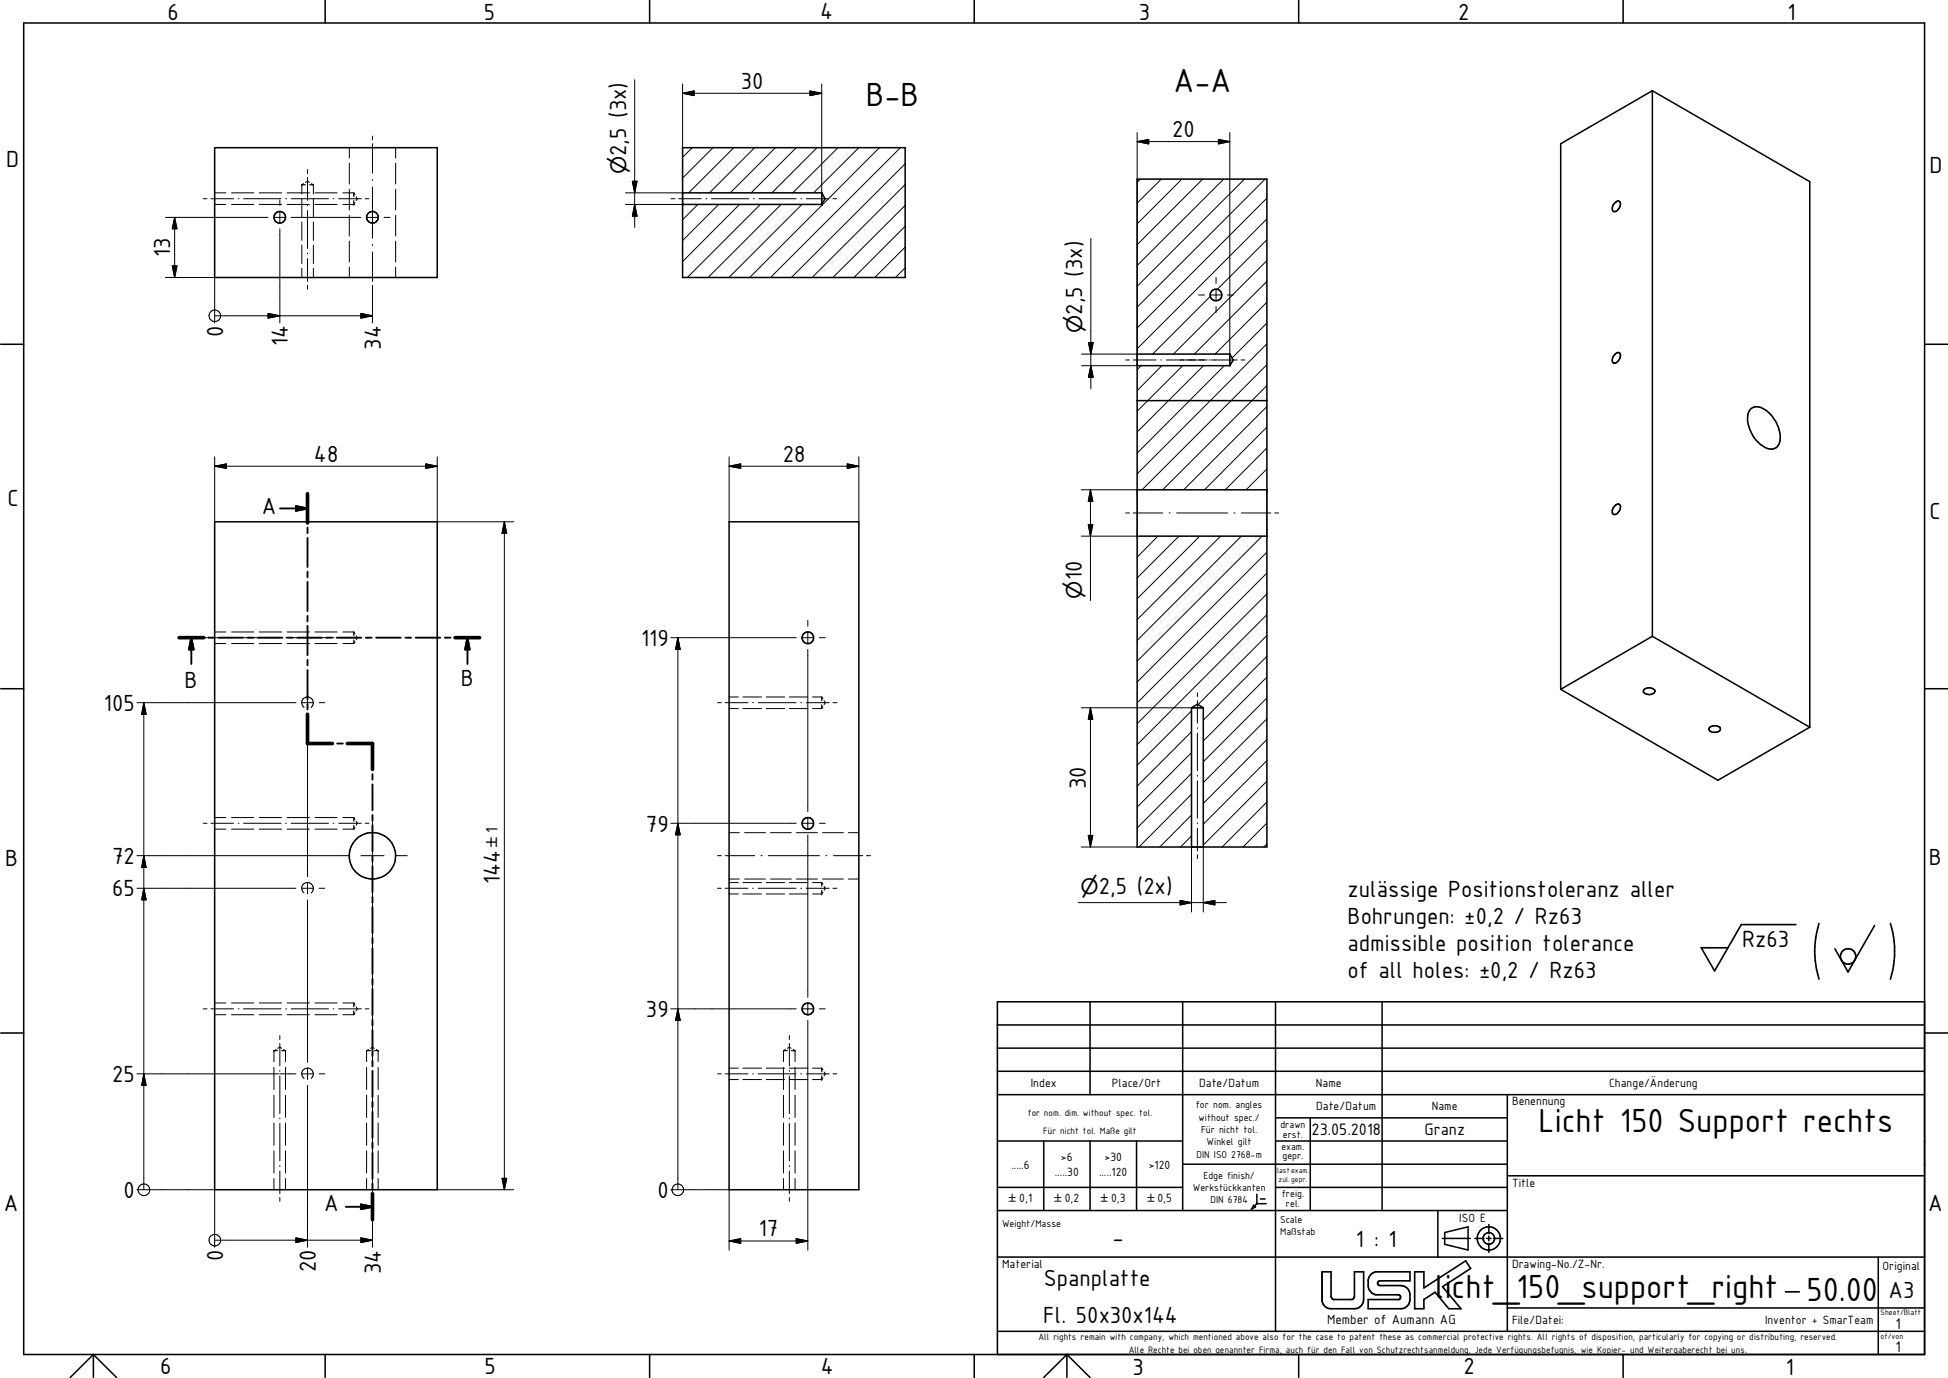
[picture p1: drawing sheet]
<svg xmlns="http://www.w3.org/2000/svg" width="420mm" height="297mm" viewBox="0 0 420 297" stroke-linecap="round" stroke-linejoin="round" font-family="sans-serif">
<g fill="none" stroke="#000" stroke-width=".22">
<path d="M136.9 17.2v31.9M147.2 18.1v13.7M174.7 19.6l2.5 .5-2.5 .5zM177.2 18.1v23.5M65.1 39.8h.1M65.1 39.8v2M65.1 39.8h.8M65.5 39.6l-.4 .2M65.9 39.3l.4-.2 .4 .2M66.3 36.6v.8M66.3 38.3v4.9M66.7 39.8h.9"/>
<path d="M67.2 39.6l.4 .2M67.6 39.8v2M75.3 31.8v2.3M75.3 35.2v4.5M80.3 29.3v.8M80.3 31v6.3M80.3 38.7v.2M85.3 31.8v2.3M85.3 35.2v4.5M136.4 39.1h1l-.5 2.5zM147.2 20.1l2.5-.5v1zM147.2 20.1h30"/>
<path d="M149.3 31.8l-2.1 2.1M153.8 31.8l-6.6 6.6M158.3 31.8l-9.8 9.8M162.8 31.8l-9.8 9.8M167.2 31.8l-9.7 9.8M171.7 31.8l-9.7 9.8M176.2 31.8l-9.7 9.8M180.8 31.8l-9.8 9.8M185.2 31.8l-9.7 9.8M189.7 31.8l-28 28M194.2 31.8l-28 28M195.2 39.8l-20 20"/>
<path d="M195.2 35.3l-24.5 24.5M245.3 30.5l2.5-.4v.9zM245.3 30.5h19.9M245.3 28.6v47.7h-12M245.9 38.6l-.6 .7M250.5 38.6l-5.2 5.2M254.9 38.6l-9.6 9.7M259.4 38.6l-14.1 14.1M262.8 30.1l2.4 .4-2.4 .5zM263.9 38.6l-18.6 18.6M265.2 28.6v34.9M268.4 38.6l-23.1 23.1"/>
<path d="M272.9 38.6l-27.6 27.6M35.7 46.9h22.1M35.7 59.8h10.6v9.8M37.2 57.3h1l-.5 2.5zM37.7 46.9l.5 2.4h-1zM37.7 46.9v12.9M43.8 42.8h.9M45.5 42.8h4.9M46.3 44.1h2.4M46.3 41.6h2.4M49.9 44.1h4.8M49.9 41.6h4.8"/>
<path d="M51.4 42.8h.2M52.5 42.8h8.1M55.9 44.1h4.8M55.9 41.6h4.8M59.1 46.9h2.5M60.4 43.1v1.2M60.4 45.6v2.5M60.4 49.3v20.3M61.6 42.8h.2M61.9 44.1h4.8M61.9 41.6h4.8M62.8 46.9h3.4"/>
<path d="M62.8 42.8h8.1M65.1 42.8v4.1M65.1 47.8v4M65.1 52.8v4M65.1 57.8v2M66.3 44.2v.2M66.3 45.4v8.2M66.3 54.6v.1M66.3 55.8v4.9M66.5 46.9h11.3M67.6 42.8v4.1M67.6 47.8v4"/>
<path d="M67.6 52.8v4M67.6 57.8v2M67.9 44.1h4.8M67.9 41.6h4.8M71.9 42.8h.1M73.1 42.8h4.8M73.9 44.1h2.4M73.9 41.6h2.4M75.3 40.8v4.5M75.3 46.4v4.5M75.3 52v4.5M75.3 57.6v2.2"/>
<path d="M76.3 44.1h.1M76.3 41.6v.8M76.3 43.2v.9M76.3 41.6l.3 .4M76.6 43.7l-.3 .4M76.8 42.4l.3 .4-.3 .4M78.8 42.8h.8M79.1 46.9h2.5M80.3 40.3v11.1M80.3 52.7v.3M80.3 54.3v6.4M82.8 46.9h1.3"/>
<path d="M85.3 40.8v4.5M85.3 46.4v4.5M85.3 52v4.5M85.3 57.6v2.2M134.9 44.1h12.3M134.9 41.6h12.3M136.9 44.1l.5 2.5h-1zM144.7 42.8h.9M146.4 42.8h4.8M150.5 44.1l-3.3 3.3M152.3 42.8h.1M153.4 42.8h8.1"/>
<path d="M155 44.1l-7.8 7.8M159.5 44.1l-12.3 12.3M162.5 42.8h.2M163.7 42.8h8M164 44.1l-15.8 15.7M168.5 44.1l-15.8 15.7M172.8 42.8h.1M173 44.1l-15.8 15.7M173.9 42.8h4.9M179.7 42.8h.8M195.2 57.7l-2.1 2.1M195.2 53.3l-6.5 6.5"/>
<path d="M195.2 48.8l-11 11M195.2 44.3l-15.5 15.5M235.3 51.4v32.4M262.3 59.8v1.3M273.3 56.2l-20.2 20.1M273.3 51.7l-10.7 10.7M273.3 47.2l-28 28M273.3 42.7l-28 28M46.3 68.1h34M57.8 67.6l2.6 .5-2.6 .5zM66.3 61.5v.9M77.8 67.6l2.5 .5-2.5 .5z"/>
<path d="M80.3 61.5v8.1M233.3 78.8h12M234.8 73.8h1l-.5 2.5zM235.3 78.8l.5 2.5h-1zM242.8 77.6h.8M244.4 77.6h4.9M246.1 78.8l-.8 .9M250.4 77.6h.1M250.6 78.8l-5.3 5.4M251.6 77.6h8.8M255.1 78.8l-9.8 9.8M258.5 63.6h1.3"/>
<path d="M259.6 78.8l-14.3 14.3M260.8 77.6h.1M261 63.6h2.5M261.1 63.9l-12.5 12.4M261.2 77.6h5.7M262.3 62.4v2.4M262.3 66.1v1.3M264.1 78.8l-18.8 18.9M264.7 63.6h1.3M265.2 63.7v12.6M267.7 77.6h.8M273.3 78.6l-27 27"/>
<path d="M273.3 74.1l-28 28.1M273.3 69.6l-7.5 7.5M273.3 65.2l-11.2 11.1M273.3 60.7l-15.7 15.6M46.3 98.5v14M91.9 100l2.4 .5-2.4 .5zM94.3 98.5v14h16.5M157.3 98.5v14M182.7 100l2.5 .5-2.5 .5zM185.2 98.5v14M273.3 83.1l-22.5 22.5M273.3 87.6l-18 18"/>
<path d="M273.3 96.6l-9 9M273.3 92.1l-13.5 13.5M46.3 100.5l2.5-.5v1zM46.3 100.5h48M108.8 112.5l.5 2.5h-1zM108.8 112.5v144M157.3 100.5l2.5-.5v1zM157.3 100.5h27.9M233.2 115.6h12.1M233.2 105.6h12.1M234.7 113.1h1l-.5 2.5zM235.2 105.6l.5 2.5h-1z"/>
<path d="M235.2 105.6v23.9M242.8 110.6h.8M244.4 110.6h6.4M249.8 115.6l-4.5 4.5M252.2 110.6h.2M253.8 110.6h11M254.3 115.6l-9 9M258.8 115.6l-13.5 13.5M263.3 115.6l-18 18M266.1 110.6h.3M267.7 115.6l-22.4 22.4M267.7 110.6h6.4"/>
<path d="M272.2 115.6l-26.9 26.9M273.3 105.6h.1M273.3 119l-28 28M273.3 101.1l-4.5 4.5M274.9 110.6h.9M43.8 137.5h.9M45.5 137.5h4.9M46.3 138.7h2.4M46.3 136.2h2.4M49.9 138.7h4.8M49.9 136.2h4.8M51.4 137.5h.2"/>
<path d="M52.5 137.5h8.1M55.9 138.7h4.8M55.9 136.2h4.8M61.6 137.5h.2M61.9 138.7h4.8M61.9 136.2h4.8M62.8 137.5h8.1M67.9 138.7h4.8M67.9 136.2h4.8M71.9 137.5h.1M73.1 137.5h4.8M73.9 138.7h2.4"/>
<path d="M73.9 136.2h2.4M76.3 136.2v.9M76.3 137.9v.8M76.3 136.2l.3 .5M76.6 138.3l-.3 .4M76.8 137.1l.3 .4-.3 .4M78.8 137.5h.8M144.7 137.5h27M146.2 137.5l.5 2.5h-1zM146.2 137.5v119M173 137.5h2.5M174.2 133.7v1.3"/>
<path d="M174.2 136.2v2.5M174.2 140v11.4M176.7 137.5h1.3M273.3 137l-14.9 14.9M273.3 132.5l-28 28M273.3 128l-28 28M273.3 123.5l-28 28M29.5 151.5h34.3M31 151.5l.5 2.5h-.9zM31 151.5v105M65.1 151.5h2.5M65.6 152.5a1.26 1.26 0 0 1-.2-1.9 1.26 1.26 0 0 1 1.9 0 1.26 1.26 0 0 1-.2 1.9"/>
<path d="M66.3 147.7v1.3M66.3 150.2v2.5M66.3 154v23.4M68.8 151.5h1.3M154.8 151.5h.8M156.4 151.5h4.9M157.3 150.2h1.9M157.3 152.7h1.9M160.2 150.2h4M160.2 152.7h4M162.3 151.5h.2M163.5 151.5h8.2"/>
<path d="M165.3 150.2h3.9M165.3 152.7h3.9M170.3 150.2h3.9M170.3 152.7h3.9M172.7 151.5h.2M173.9 151.5h4.9M174.2 151.6v23.4M175.2 150.2h2M175.2 152.7h2M177.2 150.2h.1M177.2 150.2v.8M177.2 151.9v.8"/>
<path d="M177.2 150.2l.3 .5M177.5 152.3l-.3 .4M177.7 151l.3 .5-.3 .4M179.7 151.5h.8M233.2 152.6h23.8M235.2 152.6l.5 2.5h-1zM235.2 152.6v30M257 157.7l-11.7 11.8M257 153.2l-11.7 11.8M258.3 149.4v.8M258.3 151v4.9M258.3 156.9v.1"/>
<path d="M258.3 158v8.1M273.3 159.4l-13.8 13.8M273.3 154.9l-13.8 13.8M273.3 150.5l-13.8 13.7M273.3 146l-13.8 13.7M273.3 141.5l-13.8 13.7M43.8 177.5h.9M45.5 177.5h4.9M46.3 178.7h2.4M46.3 176.2h2.4M49.9 178.7h4.8M49.9 176.2h4.8"/>
<path d="M51.4 177.5h.2M52.5 177.5h8.1M55.9 178.7h4.8M55.9 176.2h4.8M61.6 177.5h.2M61.9 178.7h4.8M61.9 176.2h4.8M62.8 177.5h8.1M66.3 177.6v11.4M67.9 178.7h4.8M67.9 176.2h4.8M71.9 177.5h.1"/>
<path d="M73.1 177.5h4.8M73.9 178.7h2.4M73.9 176.2h2.4M76.3 176.2v.8M76.3 177.9v.8M76.3 176.2l.3 .5M76.6 178.3l-.3 .4M76.8 177l.3 .5-.3 .4M78.8 177.5h.8M80.3 177v2.5M144.7 177.5h27M146.2 177.5l.5 2.5h-1z"/>
<path d="M157.3 179.5h2.2M160.6 179.5h4.5M166.2 179.5h4.5M171.8 179.5h4.5M173 177.5h2.5M174.2 176.2v2.5M174.2 180v4.4M176.7 177.5h1.3M177.4 179.5h4.5M183 179.5h2.2M257 175.7l-6.9 6.9M257 171.2l-11.4 11.4"/>
<path d="M257 166.7l-11.7 11.8M257 162.2l-11.7 11.8M258.3 167.1v.2M258.3 168.3v8.1M258.3 177.4v.1M258.3 178.6v4.8M273.3 177.4l-5.2 5.2M273.3 172.9l-9.7 9.7M273.3 168.4l-13.8 13.8M273.3 164l-13.8 13.7M29.5 191.5h34.3M29.5 184.4h45.8"/>
<path d="M31 191.5l.5 2.5h-.9zM31 184.4l.5 2.6h-.9zM65.1 191.5h2.5M65.6 192.5a1.26 1.26 0 0 1-.2-1.9 1.26 1.26 0 0 1 1.9 0 1.26 1.26 0 0 1-.2 1.9M66.3 190.2v2.5M66.3 194v23.4M68.8 191.5h1.3M77.8 184.4h5M80.3 182v5M80.3 189.5v34.6M85.3 184.4h2.5M154.8 191.5h.8"/>
<path d="M154.8 184.4h.8M156.4 191.5h4.9M156.4 184.4h6.4M157.3 190.2h1.9M157.3 192.7h1.9M157.3 189.5h2.2M160.2 190.2h4M160.2 192.7h4M160.6 189.5h4.5M162.3 191.5h.2M163.5 191.5h8.2M164.1 184.4h.3"/>
<path d="M165.3 190.2h3.9M165.3 192.7h3.9M165.7 184.4h11M166.2 189.5h4.5M170.3 190.2h3.9M170.3 192.7h3.9M171.8 189.5h4.5M172.7 191.5h.2M173.9 191.5h4.9M174.2 184.6v6.8M174.2 191.6v23.4M175.2 190.2h2"/>
<path d="M175.2 192.7h2M177.2 192.7h.1M177.2 190.2h.1M177.2 190.2v.9M177.2 191.9v.8M177.2 190.2l.3 .4M177.4 189.5h4.5M177.5 192.3l-.3 .4M177.7 191.1l.3 .4-.3 .4M178.1 184.4h.2M179.7 191.5h.8M179.7 184.4h6.4"/>
<path d="M183 189.5h2.2M186.9 184.4h.8M232.6 194.6h31.9M233.2 182.6h12.1M234.7 180.1h1l-.5 2.5zM254.5 194.1l2.5 .5-2.5 .5zM257 180.2l-2.4 2.4M257 182.6v14M258.3 184.2v.9M259.5 194.6l2.5-.5v1zM259.5 182.6v14M273.3 181.9l-.7 .7"/>
<path d="M43.8 217.5h.9M45.5 217.5h4.9M46.3 218.7h2.4M46.3 216.2h2.4M49.9 218.7h4.8M49.9 216.2h4.8M51.4 217.5h.2M52.5 217.5h8.1M55.9 218.7h4.8M55.9 216.2h4.8M61.6 217.5h.2M61.9 218.7h4.8"/>
<path d="M61.9 216.2h4.8M62.8 217.5h8.1M66.3 217.6v11.4M67.9 218.7h4.8M67.9 216.2h4.8M71.9 217.5h.1M73.1 217.5h4.8M73.9 218.7h2.4M73.9 216.2h2.4M76.3 216.2v.8M76.3 217.9v.8M76.3 216.2l.3 .5"/>
<path d="M76.6 218.3l-.3 .4M76.8 217l.3 .5-.3 .4M78.8 217.5h.8M144.7 217.5h27M146.2 217.5l.5 2.5h-1zM173 217.5h2.5M174.2 216.2v2.5M174.2 220v11.4M176.7 217.5h1.3M29.5 231.5h30.7M31 231.5l.5 2.5h-.9zM59.1 226.5h.1"/>
<path d="M59.1 226.5h.8M59.1 226.5v2.4M59.1 230.1v4.8M59.1 236.1v4.8M59.5 226.2l-.4 .3M59.9 226l.5-.3 .3 .3M60.4 223.2v.9M60.4 224.9v4.8M60.4 230.8v.1M60.4 231.9v8.1M60.4 231.5h3.4M60.7 226.5h.9"/>
<path d="M61.2 226.2l.4 .3M61.6 226.5v2.4M61.6 230.1v4.8M61.6 236.1v4.8M65.1 231.5h2.5M65.6 232.5a1.24 1.24 0 0 1-.2-1.9 1.24 1.24 0 0 1 1.9 0 1.24 1.24 0 0 1-.2 1.9M66.3 230.3v2.4M66.3 234v34.9M68.8 231.5h1.3M79.1 226.5h.8M79.1 226.5v2.4M79.1 230.1v4.8"/>
<path d="M79.1 236.1v4.8M79.5 226.2l-.4 .3M79.9 226l.4-.3 .4 .3M80.3 224.9v4.8M80.3 230.8v.1M80.3 231.9v8.1M80.7 226.5h.9M81.2 226.2l.4 .3M81.6 226.5h.1M81.6 226.5v2.4M81.6 230.1v4.8M81.6 236.1v4.8"/>
<path d="M154.8 231.5h.8M156.4 231.5h4.9M157.3 230.3h1.9M157.3 232.7h1.9M160.2 230.3h4M160.2 232.7h4M162.3 231.5h.2M163.5 231.5h8.2M165.3 230.3h3.9M165.3 232.7h3.9M169 226.5h.8M169 226.5v2.4"/>
<path d="M169 230.1v4.8M169 236.1v4.8M169.4 226.2l-.4 .3M169.8 226l.5-.3 .3 .3M170.3 230.3h3.9M170.3 232.7h3.9M170.3 223.2v.9M170.3 224.9v4.8M170.3 230.8v.1M170.3 231.9v8.1M170.6 226.5h.9M171.1 226.2l.4 .3"/>
<path d="M171.5 226.5h.1M171.5 226.5v2.4M171.5 230.1v4.8M171.5 236.1v4.8M172.7 231.5h.2M173.9 231.5h4.9M174.2 231.6v37.9M175.2 230.3h2M175.2 232.7h2M177.2 232.7h.1M177.2 230.3h.1M177.2 230.3v.8"/>
<path d="M177.2 231.9v.8M177.2 230.3l.3 .3M177.5 232.3l-.3 .4M177.7 231.1l.3 .4-.3 .4M179.7 231.5h.8M29.5 256.5h16.8v12.4M59.1 242.1v4.8M59.1 248.1v4.8M59.1 254v2.5M60.4 241v.2M60.4 242.2v8M60.4 251.2v.3"/>
<path d="M60.4 252.4v4.9M60.4 258.1v.9M61.6 242.1v4.8M61.6 248.1v4.8M61.6 254v2.5M79.1 242.1v4.8M79.1 248.1v4.8M79.1 254v2.5M80.3 241v.2M80.3 242.2v8M80.3 251.2v.3M80.3 252.4v4.9"/>
<path d="M80.3 258.1v10.8M81.6 242.1v4.8M81.6 248.1v4.8M81.6 254v2.5M94.3 256.5h16.5M108.3 254h1l-.5 2.5zM144.7 256.5h12.6v13M169 242.1v4.8M169 248.1v4.8M169 254v2.5M170.3 241v.2M170.3 242.2v8"/>
<path d="M170.3 251.2v.3M170.3 252.4v4.9M170.3 258.1v.9M171.5 242.1v4.8M171.5 248.1v4.8M171.5 254v2.5M46.3 267.3h34M63.8 266.8l2.5 .5-2.5 .5zM77.8 266.8l2.5 .5-2.5 .5zM157.3 267.5l2.5-.5v1zM157.3 267.5h16.9M171.7 267l2.5 .5-2.5 .5z"/>
<circle cx="46.3" cy="68.1" r="1.25"/>
<circle cx="31" cy="256.5" r="1.26"/>
<circle cx="146.2" cy="256.5" r="1.26"/>
<circle cx="46.3" cy="267.3" r="1.24"/>
</g>
<g fill="none" stroke="#000" stroke-width=".33">
<path d="M70.1 0v5M140.1 0v5M210.1 0v5M280.1 0v5M350.1 0v5M5.1 5h410v287h-410zM356.4 19.6l-19.8 11.4v117.6M356.4 19.6l33.9 19.6v117.6M356.4 19.6v117.6M46.3 31.8h48v28h-48zM147.2 31.8h48v28h-48zM245.3 38.6h28v144h-28z"/>
<path d="M147.2 41.6h30M147.2 44.1h30M177.2 41.6l.8 1.2-.8 1.3M177.2 41.6v2.5M348.3 43.8l.1-.2a.61 .61 0 0 1 1 0 1.56 1.56 0 0 1-1.4 2l-.1-.1a1.32 1.32 0 0 1 .4-1.7zM.2 74.2h4.9M245.3 76.3h19.9M245.3 78.8h19.9M265.2 76.3l.8 1.3-.8 1.2M265.2 76.3v2.5M348.4 76.2a.65 .65 0 0 1 1-.1 .65 .65 0 0 1 .1 .9 1.2 1.2 0 0 1-1.6 1.1 1.68 1.68 0 0 1 .5-1.9zM415.1 74.2h5"/>
<path d="M245.3 86.4h28M377.5 88.3a2 2 0 0 1 2.6-.3 7.2 7.2 0 0 1 3.7 7.4 2.02 2.02 0 0 1-3.2 1 7.1 7.1 0 0 1-3.5-7.5zM46.3 112.5h48v144h-48zM157.3 112.5h27.9v144h-27.9zM245.3 115.6h28M245.3 105.6h28M348.4 108.9l.6-.3 .3 .2a1.35 1.35 0 0 1 0 1.5 1.35 1.35 0 0 1-1.4 .5 1.16 1.16 0 0 1 0-1.3zM356.4 137.2l33.9 19.6M356.4 137.2l-19.8 11.4M.2 148.5h4.9M257 152.6v30M257 152.6l1.3-.8 1.2 .8"/>
<path d="M257 152.6h2.5M259.5 152.6v30M336.6 148.6l33.9 19.6 19.8-11.4M354.5 148.7a1.51 1.51 0 0 1 2.4 .3 1.46 1.46 0 0 1-2.5 .1zM368.7 156.9a1.5 1.5 0 0 1 2.4 .2 1.47 1.47 0 0 1-2.5 .1zM415.1 148.5h5M235.1 215.9v20.1M255.1 215.9v45M275.1 215.9v71.1M298.1 215.9v45M415.1 215.9h-200v76.1M.2 222.7h4.9"/>
<path d="M215.1 220.9h200M215.1 225.9h200M215.1 230.9h200M215.1 236h200M325.1 236v51M415.1 222.7h5M215.1 246h40M215.1 255.9h40M225.1 246v14.9M235.1 246v14.9M245.1 246v14.9M255.1 251h70"/>
<path d="M270.4 259.8l.4 .3-.9 .6zM271.1 259.5h2M271.1 257.4v2.1M271.1 259.5l-.5 .5M271.9 258.4h1M275.1 246h50M275.1 241h50M275.1 255.9h50M282.6 241v19.9M325.1 253.4h90M215.1 271h200M215.1 260.9h110"/>
<path d="M310.1 260.9v10.1M311.1 267h6M311.6 265.7l5-1.2v5l-5-1.3zM318.1 267h2M320.6 267h1M321.1 263.9v2M321.1 266.4v1.1M321.1 268v2M322.1 267h2M405.1 271v21M20.1 292l5 4.9M20.1 292l-5 4.9"/>
<path d="M20.1 292v4.9M70.1 292v4.9M140.1 292v4.9M210.1 292v4.9M215.1 287h200M230.1 292l5 4.9M230.1 292l-5 4.9M230.1 292v4.9M280.1 292v4.9M325.1 281.9h90M350.1 292v4.9"/>
<circle cx="60.3" cy="46.8" r="1.25"/>
<circle cx="80.3" cy="46.8" r="1.25"/>
<circle cx="262.3" cy="63.6" r="1.26"/>
<circle cx="174.3" cy="137.5" r="1.25"/>
<circle cx="174.3" cy="177.5" r="1.25"/>
<circle cx="80.3" cy="184.5" r="5"/>
<circle cx="174.2" cy="217.5" r="1.26"/>
<circle cx="321.1" cy="267" r="2.5"/>
<circle cx="321.1" cy="266.9" r="1.25"/>
</g>
<g fill="#000">
<circle cx="147.2" cy="44.1" r=".16"/>
<circle cx="177.2" cy="44.1" r=".16"/>
<circle cx="245.3" cy="115.6" r=".16"/>
<circle cx="273.3" cy="115.6" r=".16"/>
<circle cx="325.1" cy="255.9" r=".16"/>
<circle cx="415.1" cy="251" r=".18"/>
<circle cx="415.1" cy="246" r=".18"/>
</g>
<g fill="none" stroke="#000" stroke-width=".41">
<path d="M60.4 109.6h5.9M63.8 109.1l2.5 .5-2.5 .5zM66.3 106.4v6.3M66.3 113.7v1.2M66.3 116v6.2M38.6 137.5h5.3M41.3 137.5l.5 2.5h-1zM41.3 137.5v5.6M44.9 137.5h1.2M47.1 137.5h5.3M53.4 137.5h1.2M55.6 137.5h5.3"/>
<path d="M61.9 137.5h1.2M64.1 137.5h5.3M66.3 123.2v1.3M66.3 125.4v6.3M66.3 132.8v1.1M66.3 134.9v6.3M70.4 137.5h1.3M72.6 137.5h5.3M78.9 137.5h1.3M81.1 137.5h5.3M87.4 137.5h1.3M89.7 137.5h5.2"/>
<path d="M96 137.5h1.2M98.2 137.5h5.3M100.8 137.5l.5 2.5h-1zM100.8 137.5v5.6M66.3 154v6.3h5.4M66.3 142.2v1.2M66.3 144.4v6.3M66.3 151.8v1.2M72.7 160.3h1.2M74.9 160.3h5.4v5.6M80.3 166.9v1.2M80.3 169.1v5.6"/>
<path d="M80.3 175.7v1.2M80.3 177.9v5.6M80.3 184.5v1.2M80.3 186.7v5.6M80.3 193.3v1.3M80.3 195.5v5.7M80.3 202.2v1.2M80.3 204.4v5.6M80.3 211v1.2M80.3 213.2v5.6M80.3 219.8v1.2M80.3 222v5.6"/>
<path d="M80.3 228.6v1.3M80.3 230.8v5.7M80.3 237.5v1.2M80.3 239.6v5.7M77.8 259.6l2.5 .5-2.5 .5zM80.3 246.3v1.2M80.3 248.5v5.6M80.3 255.1v1.2M80.3 257.3v5.6M74.6 260.1h5.7M285.1 274.2v5.9"/>
</g>
<g fill="none" stroke="#000" stroke-width=".35">
<path d="M387.3 199.3h-11.7l-5.8 10-2.9-5h5.8M392.3 199.1a19.9 19.9 0 0 0 0 12M404.3 199.5l-5.7 10-2.8-5M407.7 199.1a20.2 20.2 0 0 1 0 12M285.1 274.2h2v5.3l.5 .6 4.2-.1 .3-.5v-5.3h2v5.9a2 2 0 0 1-2 2h-5a1.94 1.94 0 0 1-2-2M295.8 274.6l.9-.4h7.4v1.9h-6.5a.51 .51 0 0 0-.5 .5 .51 .51 0 0 0 .5 .5h4.5a2 2 0 0 1 2 2v1a2 2 0 0 1-2 2h-7v-2h6.7a.53 .53 0 0 0 .3-.6 .53 .53 0 0 0-.5-.4h-4.9a2.47 2.47 0 0 1-1.6-3.3l.1-.4zM305.1 274.2h2v3.4l9-5.8 1.1 1.6-6.1 4 4 4.7h-2.6l-3-3.5-2.4 1.5v2h-2zM385.1 278.5h3"/>
<circle cx="398.6" cy="206.2" r="1.66"/>
</g>
<path d="M66.3 106.4v6.3M38.6 137.5h5.3M98.2 137.5h5.3M66.3 154v6.3h5.4M74.9 160.3h5.4v5.6M80.3 257.3v5.6" fill="none" stroke="#000" stroke-width=".78"/>
<g fill="#000">
<path d="M147.2 20.1l2.5-.5v1zM136.4 39.1h1l-.5 2.5zM174.7 19.6l2.5 .5-2.5 .5zM245.3 30.5l2.5-.4v.9zM262.8 30.1l2.4 .4-2.4 .5zM37.2 57.3h1l-.5 2.5zM37.7 46.9l.5 2.4h-1zM136.9 44.1l.5 2.5h-1zM57.8 67.6l2.6 .5-2.6 .5zM77.8 67.6l2.5 .5-2.5 .5zM234.8 73.8h1l-.5 2.5zM46.3 100.5l2.5-.5v1z"/>
<path d="M157.3 100.5l2.5-.5v1zM235.3 78.8l.5 2.5h-1zM63.8 109.1l2.5 .5-2.5 .5zM91.9 100l2.4 .5-2.4 .5zM108.8 112.5l.5 2.5h-1zM182.7 100l2.5 .5-2.5 .5zM234.7 113.1h1l-.5 2.5zM235.2 105.6l.5 2.5h-1zM41.3 137.5l.5 2.5h-1zM100.8 137.5l.5 2.5h-1zM146.2 137.5l.5 2.5h-1zM31 151.5l.5 2.5h-.9z"/>
<path d="M235.2 152.6l.5 2.5h-1zM146.2 177.5l.5 2.5h-1zM31 191.5l.5 2.5h-.9zM31 184.4l.5 2.6h-.9zM234.7 180.1h1l-.5 2.5zM254.5 194.1l2.5 .5-2.5 .5zM259.5 194.6l2.5-.5v1zM146.2 217.5l.5 2.5h-1zM31 231.5l.5 2.5h-.9zM108.3 254h1l-.5 2.5zM63.8 266.8l2.5 .5-2.5 .5zM77.8 259.6l2.5 .5-2.5 .5z"/>
<path d="M77.8 266.8l2.5 .5-2.5 .5zM157.3 267.5l2.5-.5v1zM171.7 267l2.5 .5-2.5 .5z"/>
</g>
<g font-size="7.8">
<text x="186.7" y="22.9">B-B</text>
<text x="253.1" y="19.8">A-A</text>
<text x="331.8" y="244">Licht 150 Support rechts</text>
<text x="309.6" y="279.7">licht_150_support_right</text>
<text x="389.6" y="280.5">50.00</text>
</g>
<g font-size="5.4">
<text x="36.1" y="4.3">6</text>
<text x="104.4" y="4.2">5</text>
<text x="176.9" y="4.1">4</text>
<text x="245.6" y="4.4">3</text>
<text x="314.5" y="4.3">2</text>
<text x="385.6" y="4.3">1</text>
<text x="159.8" y="19.1">30</text>
<text x="252.8" y="29.6">20</text>
<text x="135" y="33.6" transform="rotate(-90 135 33.6)">2,5 (3x)</text>
<text x="1.3" y="36">D</text>
<text x="416.2" y="37.3">D</text>
<text x="36.7" y="55.5" transform="rotate(-90 36.7 55.5)">13</text>
<text x="233.4" y="67.9" transform="rotate(-90 233.4 67.9)">2,5 (3x)</text>
<text x="48.1" y="72.6" transform="rotate(-90 48.1 72.6)">0</text>
<text x="62.1" y="74.6" transform="rotate(-90 62.1 74.6)">14</text>
<text x="82.1" y="75.4" transform="rotate(-90 82.1 75.4)">34</text>
<text x="67.7" y="99.5">48</text>
<text x="168.8" y="99.5">28</text>
<text x="1.6" y="109">C</text>
<text x="56.5" y="110.7">A</text>
<text x="416.2" y="111.8">C</text>
<text x="233.3" y="125.1" transform="rotate(-90 233.3 125.1)">10</text>
<text x="138.3" y="139.3">119</text>
<text x="39.8" y="148.3">B</text>
<text x="99.4" y="148">B</text>
<text x="22.4" y="153.2">105</text>
<text x="234.2" y="170.1" transform="rotate(-90 234.2 170.1)">30</text>
<text x="139.3" y="179.2">79</text>
<text x="1.1" y="186.7">B</text>
<text x="24.2" y="186.2">72</text>
<text x="107.8" y="190.6" transform="rotate(-90 107.8 190.6)">144</text>
<text x="416" y="186.6">B</text>
<text x="24.2" y="193.2">65</text>
<text x="237" y="192.7">2,5 (2x)</text>
<text x="290.6" y="193.4">zulässige Positionstoleranz aller</text>
<text x="290.6" y="199.3">Bohrungen: ±0,2 / Rz63</text>
<text x="290.6" y="205">admissible position tolerance</text>
<text x="375.8" y="204">Rz63</text>
<text x="290.6" y="210.9">of all holes: ±0,2 / Rz63</text>
<text x="139.3" y="219.2">39</text>
<text x="24.2" y="233.2">25</text>
<text x=".8" y="261.1">A</text>
<text x="26.6" y="258.2">0</text>
<text x="69.9" y="261.1">A</text>
<text x="141.8" y="258.2">0</text>
<text x="415.9" y="261">A</text>
<text x="163.7" y="266.5">17</text>
<text x="239.9" y="268.4">-</text>
<text x="292.5" y="268.7">1 : 1</text>
<text x="48.1" y="271.8" transform="rotate(-90 48.1 271.8)">0</text>
<text x="68.1" y="274.2" transform="rotate(-90 68.1 274.2)">20</text>
<text x="82.1" y="274.6" transform="rotate(-90 82.1 274.6)">34</text>
<text x="225.1" y="277.2">Spanplatte</text>
<text x="407.3" y="279.7">A3</text>
<text x="225" y="285.1">Fl. 50x30x144</text>
<text x="34.6" y="296.2">6</text>
<text x="104.5" y="296.2">5</text>
<text x="177" y="296.2">4</text>
<text x="244.3" y="296.3">3</text>
<text x="315.7" y="296.2">2</text>
<text x="385.2" y="296.3">1</text>
</g>
<g font-size="4.6">
<text x="135" y="37.5" transform="rotate(-90 135 37.5)">⌀</text>
<text x="233.4" y="71.8" transform="rotate(-90 233.4 71.8)">⌀</text>
<text x="233.3" y="129" transform="rotate(-90 233.3 129)">⌀</text>
<text x="233.1" y="192.7">⌀</text>
</g>
<g font-size="3.9">
<text x="107.3" y="179.6" transform="rotate(-90 107.3 179.6)">1</text>
<text x="282.9" y="244.7">23.05.2018</text>
<text x="307.2" y="244.7">Granz</text>
</g>
<g font-size="3.6">
<text x="408.8" y="286.5">1</text>
<text x="408.8" y="291.5">1</text>
</g>
<text font-size="3.3" x="107.3" y="182.6" transform="rotate(-90 107.3 182.6)">±</text>
<text font-size="3.1" x="286.2" y="285.5">Member of Aumann AG</text>
<g font-size="2.8">
<text x="222.3" y="234.4">Index</text>
<text x="239.8" y="234.4">Place/Ort</text>
<text x="258.6" y="234.4">Date/Datum</text>
<text x="283.8" y="234.4">Name</text>
<text x="283.9" y="239.4">Date/Datum</text>
<text x="308.8" y="239.4">Name</text>
<text x="326.1" y="238.3">Benennung</text>
<text x="347.1" y="234.4">Change/Änderung</text>
<text x="218.1" y="251.9">.....6</text>
<text x="228.8" y="250.2">&gt;6</text>
<text x="238.2" y="250.2">&gt;30</text>
<text x="247.8" y="251.9">&gt;120</text>
<text x="227.5" y="253.5">.....30</text>
<text x="237.1" y="253.5">.....120</text>
<text x="326.1" y="255.8">Title</text>
<text x="219.8" y="259.2">0,1</text>
<text x="229.6" y="259.2">0,2</text>
<text x="239.6" y="259.2">0,3</text>
<text x="249.6" y="259.2">0,5</text>
<text x="314.7" y="263.4">ISO E</text>
<text x="216.1" y="273.3">Material</text>
<text x="326.1" y="273.3">Drawing-No./Z-Nr.</text>
<text x="406" y="273.9">Original</text>
<text x="326.1" y="285.4">File/Datei:</text>
<text x="380.7" y="285.4">Inventor + SmarTeam</text>
</g>
<g font-size="2.4">
<text x="217.6" y="259.2">±</text>
<text x="227.4" y="259.2">±</text>
<text x="237.4" y="259.2">±</text>
<text x="247.5" y="259.2">±</text>
</g>
<g font-size="2.3">
<text x="257.9" y="238.9">for nom. angles</text>
<text x="258.5" y="241.6">without spec./</text>
<text x="259.1" y="244.2">Für nicht tol.</text>
<text x="276.2" y="243.2">drawn</text>
<text x="276.7" y="245.2">erst.</text>
<text x="258.1" y="249.6">DIN ISO 2768-m</text>
<text x="260.3" y="246.9">Winkel gilt</text>
<text x="276.4" y="248">exam.</text>
<text x="276.6" y="249.8">gepr.</text>
<text x="257.2" y="256.7">Werkstückkanten</text>
<text x="259.6" y="254">Edge finish/</text>
<text x="276.5" y="258">freig.</text>
<text x="261.1" y="259.4">DIN 6784</text>
<text x="276.1" y="263.7">Scale</text>
<text x="277.4" y="260.2">rel.</text>
<text x="216.1" y="264.5">Weight/Masse</text>
<text x="276.1" y="266.3">Maßstab</text>
</g>
<g font-size="2.2">
<text x="221.7" y="240.5">for nom. dim. without spec. tol.</text>
<text x="225" y="244.3">Für nicht tol. Maße gilt</text>
<text x="224" y="288.9">All rights remain with company, which mentioned above also for the case to patent these as commercial protective rights. All rights of disposition, particularly for copying or distributing, reserved.</text>
<text x="243.4" y="291.5">Alle Rechte bei oben genannter Firma, auch für den Fall von Schutzrechtsanmeldung. Jede Verfügungsbefugnis, wie Kopier- und Weitergaberecht bei uns.</text>
</g>
<g font-size="1.8">
<text x="275.5" y="252.9">lastexam.</text>
<text x="275.8" y="254.9">zul.gepr.</text>
<text x="405.6" y="283.5">Sheet/Blatt</text>
<text x="405.6" y="288.5">of/von</text>
</g>
</svg>
